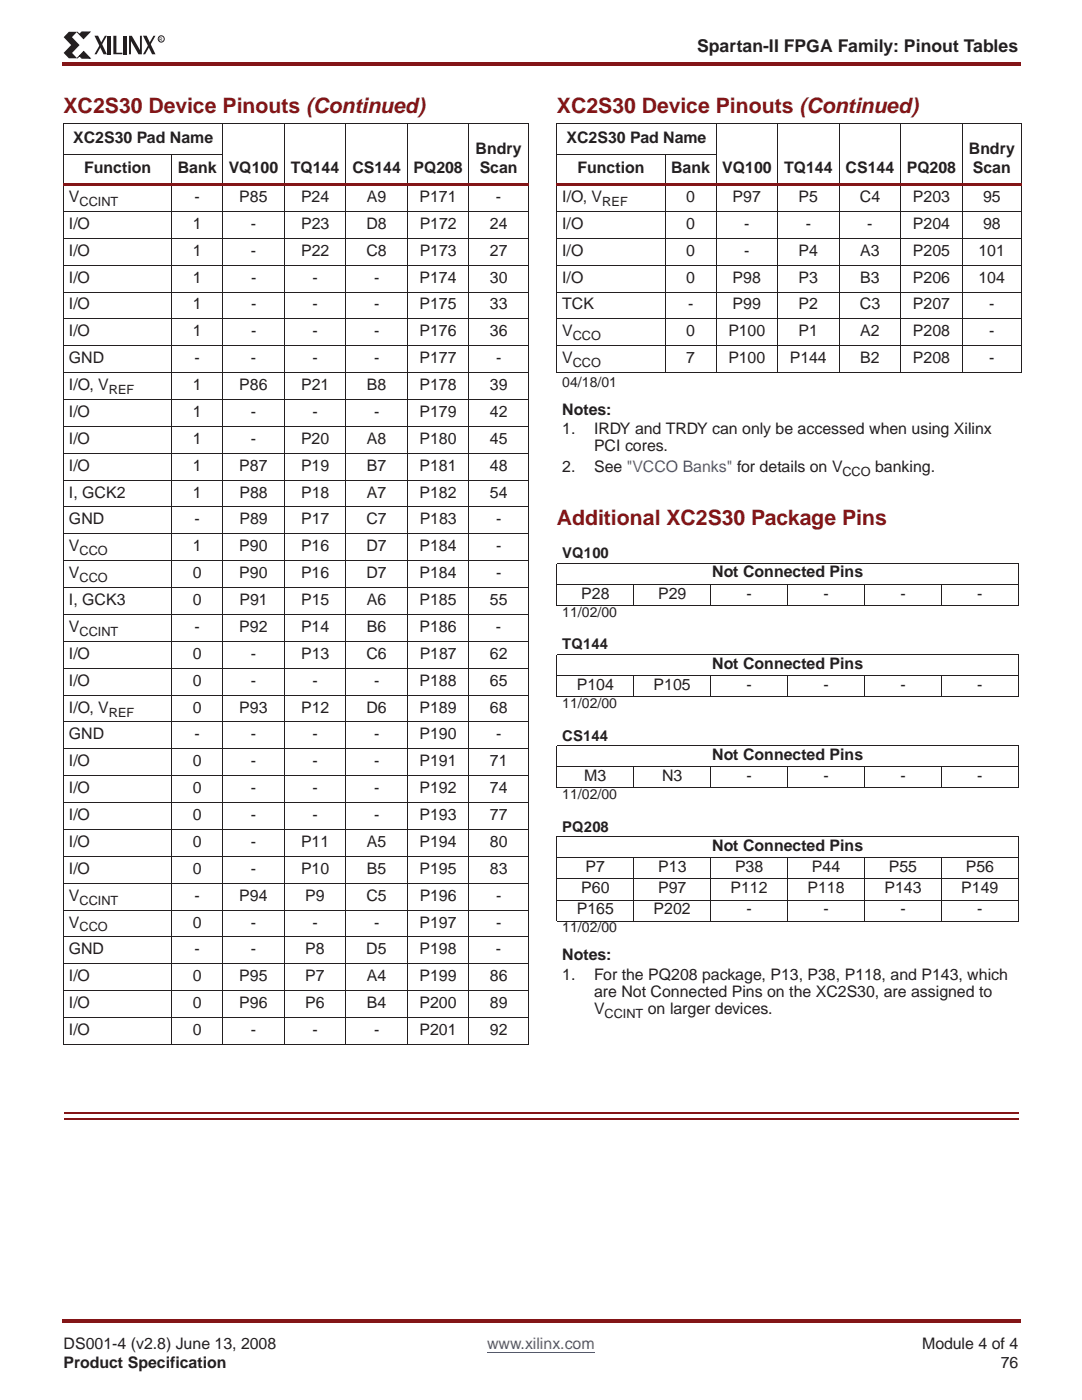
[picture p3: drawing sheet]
<svg xmlns="http://www.w3.org/2000/svg" width="216mm" height="279mm" viewBox="0 0 216 279" stroke-linecap="round" stroke-linejoin="round" font-family="sans-serif">
<path d="M12.4 12.4h191.1v.7h-191.1z" fill="#831517"/>
<path d="M12.7 267h190.5v7.1h-190.5z" fill="#fff"/>
<path d="M97.2 269.9h21.5" fill="none" stroke="#3553a4" stroke-width=".2"/>
<path d="M12.4 263.2h191.1v.7h-191.1z" fill="#831517"/>
<path d="M12.7 6.4h20.1v5.2h-20.1z" fill="#fff"/>
<g fill="#231f20">
<path d="M20.9 7.1h.4l-2 3.7h-.5z"/>
<path d="M18.8 7.1h.8l1.7 3.7h-.6z"/>
<path d="M21.5 7.1h.6v3.7h-.6z"/>
<path d="M22.6 7.1h.6v3.4h1.2v.3h-1.8z"/>
<path d="M24.7 7.1h.6v3.7h-.6z"/>
<path d="M25.7 7.1h.6l1.6 2.9v-2.9h.4v3.7h-.7l-1.5-2.6v2.6h-.4z"/>
<path d="M13.7 6.3h1.7l-1 1.1 1.5 1.6-1.5 1.6 1 1h-1.7l-1-1 1.5-1.6-1.5-1.6z"/>
<path d="M15.4 6.4l.5 .5 .4-.5h1.6l-1.2 1.3z"/>
</g>
<path d="M15.4 6.4l1.3 1.3 1.2-1.3h-1.6l-.4 .5" fill="none" stroke="#231f20" stroke-width=".2"/>
<path d="M16.7 10.3l1.3 1.3h-1.7l-.4-.5-.5 .5z" fill="#231f20"/>
<path d="M15.9 11.1l.4 .5h1.7l-1.3-1.3-1.3 1.3" fill="none" stroke="#231f20" stroke-width=".2"/>
<g fill="#231f20">
<path d="M30.6 7.1h.4l-2 3.7h-.5z"/>
<path d="M28.5 7.1h.8l1.7 3.7h-.7z"/>
</g>
<g fill="none" stroke="#231f20" stroke-width=".2">
<path d="M12.7 24.7h92.8M12.7 30.8h31.8M12.7 24.7v183.7M34.3 30.7v177.7M44.5 24.6v183.8M56.7 24.6v183.8M69 24.6v183.8M81.3 24.6v183.8M93.6 24.6v183.8M105.4 24.7v183.7"/>
<circle cx="32.2" cy="7.8" r=".62"/>
</g>
<path d="M12.7 222h190.5M12.7 223.4h190.5" fill="none" stroke="#831517" stroke-width=".34"/>
<path d="M12.7 36.6h92.8v.5h-92.8z" fill="#831517"/>
<g fill="none" stroke="#231f20" stroke-width=".2">
<path d="M111.1 24.7h92.8M111.1 30.8h31.8M111.1 24.7v49.6M132.7 30.7v43.7M142.9 24.6v49.8M155.2 24.6v49.8M167.4 24.6v49.8M179.7 24.6v49.8M192 24.6v49.8M203.8 24.7v49.6M12.7 42.2h92.8M12.7 47.5h92.8"/>
<path d="M12.7 52.9h92.8M12.7 58.3h92.8M12.7 63.6h92.8M12.7 69h92.8M12.7 74.4h92.8M12.7 79.7h92.8M12.7 85.1h92.8M12.7 90.5h92.8M12.7 95.8h92.8M12.7 101.2h92.8M12.7 106.6h92.8M12.7 111.9h92.8"/>
<path d="M12.7 117.3h92.8M12.7 122.6h92.8M12.7 128h92.8M12.7 133.4h92.8M12.7 138.7h92.8M12.7 144.1h92.8M12.7 149.4h92.8M12.7 154.8h92.8M12.7 160.1h92.8M12.7 165.5h92.8M12.7 170.9h92.8M12.7 176.2h92.8"/>
<path d="M12.7 181.6h92.8M12.7 187h92.8M12.7 192.3h92.8M12.7 197.7h92.8M12.7 203.1h92.8M12.7 208.4h92.8"/>
</g>
<path d="M111.1 36.6h92.8v.5h-92.8z" fill="#831517"/>
<g fill="none" stroke="#231f20" stroke-width=".2">
<path d="M111.1 42.2h92.8M111.1 47.5h92.8M111.1 52.9h92.8M111.1 58.3h92.8M111.1 63.6h92.8M111.1 69h92.8M111.1 74.4h92.8M111.1 112.4h92.1M111.1 116.7h92.1M111.1 112.5v8.4M126.5 116.6v4.3M141.8 116.6v4.3"/>
<path d="M157.2 116.6v4.3M172.5 116.6v4.3M187.9 116.6v4.3M203.2 112.5v8.4M111.1 120.9h92.1M111.1 130.6h92.1M111.1 134.8h92.1M111.1 139.1h92.1M111.1 130.6v8.4M126.5 134.8v4.3M141.8 134.8v4.3M157.2 134.8v4.3"/>
<path d="M172.5 134.8v4.3M187.9 134.8v4.3M203.2 130.6v8.4M111.1 148.8h92.1M111.1 153h92.1M111.1 157.2h92.1M111.1 148.8v8.4M126.5 153v4.3M141.8 153v4.3M157.2 153v4.3M172.5 153v4.3M187.9 153v4.3"/>
<path d="M203.2 148.8v8.4M111.1 166.9h92.1M111.1 171.2h92.1M111.1 175.4h92.1M111.1 179.6h92.1M111.1 167v16.8M126.5 171.1v12.8M141.8 171.1v12.8M157.2 171.1v12.8M172.5 171.1v12.8M187.9 171.1v12.8M203.2 167v16.8"/>
<path d="M111.1 183.9h92.1"/>
</g>
<g font-size="4.2" fill="#831517">
<text x="12.7" y="22.6">XC2S30 Device Pinouts (Continued)</text>
<text x="111.1" y="22.6">XC2S30 Device Pinouts (Continued)</text>
<text x="111.1" y="104.9">Additional XC2S30 Package Pins</text>
</g>
<text font-size="3.5" fill="#231f20" x="139.1" y="10.5">Spartan-II FPGA Family: Pinout Tables</text>
<g font-size="3.2" fill="#231f20">
<text x="14.6" y="28.5">XC2S30 Pad Name</text>
<text x="113" y="28.5">XC2S30 Pad Name</text>
<text x="16.8" y="34.6">Function</text>
<text x="35.5" y="34.6">Bank</text>
<text x="45.6" y="34.6">VQ100</text>
<text x="58" y="34.6">TQ144</text>
<text x="70.3" y="34.6">CS144</text>
<text x="82.5" y="34.6">PQ208</text>
<text x="94.9" y="30.7">Bndry</text>
<text x="95.7" y="34.6">Scan</text>
<text x="115.2" y="34.6">Function</text>
<text x="133.9" y="34.6">Bank</text>
<text x="144.1" y="34.6">VQ100</text>
<text x="156.5" y="34.6">TQ144</text>
<text x="168.7" y="34.6">CS144</text>
<text x="180.9" y="34.6">PQ208</text>
<text x="193.3" y="30.7">Bndry</text>
<text x="194.1" y="34.6">Scan</text>
<text x="13.8" y="40.3">V</text>
<text x="38.8" y="40.3">-</text>
<text x="47.8" y="40.3">P85</text>
<text x="60.1" y="40.3">P24</text>
<text x="73.2" y="40.3">A9</text>
<text x="83.7" y="40.3">P171</text>
<text x="99" y="40.3">-</text>
<text x="112.2" y="40.3">I/O, V</text>
<text x="136.9" y="40.3">0</text>
<text x="146.2" y="40.3">P97</text>
<text x="159.3" y="40.3">P5</text>
<text x="171.6" y="40.3">C4</text>
<text x="182.2" y="40.3">P203</text>
<text x="196.2" y="40.3">95</text>
<text x="13.8" y="45.7">I/O</text>
<text x="38.5" y="45.7">1</text>
<text x="50.1" y="45.7">-</text>
<text x="60.1" y="45.7">P23</text>
<text x="73.1" y="45.7">D8</text>
<text x="83.7" y="45.7">P172</text>
<text x="97.8" y="45.7">24</text>
<text x="112.2" y="45.7">I/O</text>
<text x="136.9" y="45.7">0</text>
<text x="148.5" y="45.7">-</text>
<text x="160.8" y="45.7">-</text>
<text x="173.1" y="45.7">-</text>
<text x="182.2" y="45.7">P204</text>
<text x="196.2" y="45.7">98</text>
<text x="13.8" y="51.1">I/O</text>
<text x="38.5" y="51.1">1</text>
<text x="50.1" y="51.1">-</text>
<text x="60.1" y="51.1">P22</text>
<text x="73.1" y="51.1">C8</text>
<text x="83.7" y="51.1">P173</text>
<text x="97.8" y="51.1">27</text>
<text x="112.2" y="51.1">I/O</text>
<text x="136.9" y="51.1">0</text>
<text x="148.5" y="51.1">-</text>
<text x="159.3" y="51.1">P4</text>
<text x="171.7" y="51.1">A3</text>
<text x="182.2" y="51.1">P205</text>
<text x="195.3" y="51.1">101</text>
<text x="13.8" y="56.4">I/O</text>
<text x="38.5" y="56.4">1</text>
<text x="50.1" y="56.4">-</text>
<text x="62.4" y="56.4">-</text>
<text x="74.6" y="56.4">-</text>
<text x="83.7" y="56.4">P174</text>
<text x="97.8" y="56.4">30</text>
<text x="112.2" y="56.4">I/O</text>
<text x="136.9" y="56.4">0</text>
<text x="146.2" y="56.4">P98</text>
<text x="159.3" y="56.4">P3</text>
<text x="171.7" y="56.4">B3</text>
<text x="182.2" y="56.4">P206</text>
<text x="195.3" y="56.4">104</text>
<text x="13.8" y="61.8">I/O</text>
<text x="38.5" y="61.8">1</text>
<text x="50.1" y="61.8">-</text>
<text x="62.4" y="61.8">-</text>
<text x="74.6" y="61.8">-</text>
<text x="83.7" y="61.8">P175</text>
<text x="97.8" y="61.8">33</text>
<text x="112.2" y="61.8">TCK</text>
<text x="137.3" y="61.8">-</text>
<text x="146.2" y="61.8">P99</text>
<text x="159.4" y="61.8">P2</text>
<text x="171.6" y="61.8">C3</text>
<text x="182.2" y="61.8">P207</text>
<text x="197.4" y="61.8">-</text>
<text x="13.8" y="67.1">I/O</text>
<text x="38.5" y="67.1">1</text>
<text x="50.1" y="67.1">-</text>
<text x="62.4" y="67.1">-</text>
<text x="74.6" y="67.1">-</text>
<text x="83.7" y="67.1">P176</text>
<text x="97.8" y="67.1">36</text>
<text x="112.2" y="67.1">V</text>
<text x="136.9" y="67.1">0</text>
<text x="145.3" y="67.1">P100</text>
<text x="159.3" y="67.1">P1</text>
<text x="171.7" y="67.1">A2</text>
<text x="182.2" y="67.1">P208</text>
<text x="197.4" y="67.1">-</text>
<text x="13.8" y="72.5">GND</text>
<text x="13.8" y="77.8">I/O, V</text>
<text x="38.5" y="77.9">1</text>
<text x="38.8" y="72.5">-</text>
<text x="47.8" y="77.9">P86</text>
<text x="50.1" y="72.5">-</text>
<text x="60.1" y="77.9">P21</text>
<text x="62.4" y="72.5">-</text>
<text x="73.2" y="77.9">B8</text>
<text x="74.6" y="72.5">-</text>
<text x="83.7" y="72.5">P177</text>
<text x="83.7" y="77.9">P178</text>
<text x="97.8" y="77.9">39</text>
<text x="99" y="72.5">-</text>
<text x="112.2" y="72.5">V</text>
<text x="136.9" y="72.5">7</text>
<text x="145.3" y="72.5">P100</text>
<text x="157.6" y="72.5">P144</text>
<text x="171.6" y="72.5">B2</text>
<text x="182.2" y="72.5">P208</text>
<text x="197.4" y="72.5">-</text>
<text x="13.8" y="83.2">I/O</text>
<text x="38.5" y="83.2">1</text>
<text x="50.1" y="83.2">-</text>
<text x="62.4" y="83.2">-</text>
<text x="74.6" y="83.2">-</text>
<text x="83.7" y="83.2">P179</text>
<text x="97.7" y="83.2">42</text>
<text x="112.2" y="82.8">Notes:</text>
<text x="13.8" y="88.6">I/O</text>
<text x="38.5" y="88.6">1</text>
<text x="50.1" y="88.6">-</text>
<text x="60.1" y="88.6">P20</text>
<text x="73.2" y="88.6">A8</text>
<text x="83.7" y="88.6">P180</text>
<text x="97.7" y="88.6">45</text>
<text x="112.2" y="86.7">1.</text>
<text x="118.5" y="86.7">IRDY and TRDY can only be accessed when using Xilinx</text>
<text x="13.8" y="93.9">I/O</text>
<text x="38.5" y="93.9">1</text>
<text x="47.8" y="93.9">P87</text>
<text x="60.1" y="93.9">P19</text>
<text x="73.2" y="93.9">B7</text>
<text x="83.7" y="93.9">P181</text>
<text x="97.7" y="93.9">48</text>
<text x="112.2" y="94.1">2.</text>
<text x="118.5" y="94.1">See &quot;VCCO Banks&quot; for details on V</text>
<text x="118.5" y="90">PCI cores.</text>
<text x="174.6" y="94.1">banking.</text>
<text x="13.8" y="99.3">I, GCK2</text>
<text x="38.5" y="99.3">1</text>
<text x="47.8" y="99.3">P88</text>
<text x="60.1" y="99.3">P18</text>
<text x="73.2" y="99.3">A7</text>
<text x="83.7" y="99.3">P182</text>
<text x="97.7" y="99.3">54</text>
<text x="13.8" y="104.6">GND</text>
<text x="38.8" y="104.6">-</text>
<text x="47.8" y="104.6">P89</text>
<text x="60.1" y="104.6">P17</text>
<text x="73.1" y="104.6">C7</text>
<text x="83.7" y="104.6">P183</text>
<text x="99" y="104.6">-</text>
<text x="13.8" y="110">V</text>
<text x="38.5" y="110">1</text>
<text x="47.8" y="110">P90</text>
<text x="60.1" y="110">P16</text>
<text x="73.1" y="110">D7</text>
<text x="83.7" y="110">P184</text>
<text x="99" y="110">-</text>
<text x="13.8" y="115.4">V</text>
<text x="38.5" y="115.4">0</text>
<text x="47.8" y="115.4">P90</text>
<text x="60.1" y="115.4">P16</text>
<text x="73.1" y="115.4">D7</text>
<text x="83.7" y="115.4">P184</text>
<text x="99" y="115.4">-</text>
<text x="116" y="119.5">P28</text>
<text x="131.3" y="119.5">P29</text>
<text x="142.1" y="115.2">Not Connected Pins</text>
<text x="149" y="119.5">-</text>
<text x="164.3" y="119.5">-</text>
<text x="179.7" y="119.5">-</text>
<text x="195" y="119.5">-</text>
<text x="13.8" y="120.7">I, GCK3</text>
<text x="38.5" y="120.7">0</text>
<text x="47.8" y="120.7">P91</text>
<text x="60.1" y="120.7">P15</text>
<text x="73.2" y="120.7">A6</text>
<text x="83.7" y="120.7">P185</text>
<text x="97.7" y="120.7">55</text>
<text x="13.8" y="126.1">V</text>
<text x="13.8" y="131.5">I/O</text>
<text x="38.5" y="131.5">0</text>
<text x="38.8" y="126.1">-</text>
<text x="47.8" y="126.1">P92</text>
<text x="50.1" y="131.5">-</text>
<text x="60.1" y="126.1">P14</text>
<text x="60.1" y="131.5">P13</text>
<text x="73.1" y="131.5">C6</text>
<text x="73.2" y="126.1">B6</text>
<text x="83.7" y="126.1">P186</text>
<text x="83.7" y="131.5">P187</text>
<text x="97.8" y="131.5">62</text>
<text x="99" y="126.1">-</text>
<text x="13.8" y="136.8">I/O</text>
<text x="38.5" y="136.8">0</text>
<text x="50.1" y="136.8">-</text>
<text x="62.4" y="136.8">-</text>
<text x="74.6" y="136.8">-</text>
<text x="83.7" y="136.8">P188</text>
<text x="97.8" y="136.8">65</text>
<text x="115.1" y="137.7">P104</text>
<text x="130.4" y="137.7">P105</text>
<text x="142.1" y="133.4">Not Connected Pins</text>
<text x="149" y="137.7">-</text>
<text x="164.3" y="137.7">-</text>
<text x="179.7" y="137.7">-</text>
<text x="195" y="137.7">-</text>
<text x="13.8" y="142.2">I/O, V</text>
<text x="38.5" y="142.2">0</text>
<text x="47.8" y="142.2">P93</text>
<text x="60.1" y="142.2">P12</text>
<text x="73.1" y="142.2">D6</text>
<text x="83.7" y="142.2">P189</text>
<text x="97.8" y="142.2">68</text>
<text x="13.8" y="147.6">GND</text>
<text x="38.8" y="147.6">-</text>
<text x="50.1" y="147.6">-</text>
<text x="62.4" y="147.6">-</text>
<text x="74.6" y="147.6">-</text>
<text x="83.7" y="147.6">P190</text>
<text x="99" y="147.6">-</text>
<text x="13.8" y="152.9">I/O</text>
<text x="38.5" y="152.9">0</text>
<text x="50.1" y="152.9">-</text>
<text x="62.4" y="152.9">-</text>
<text x="74.6" y="152.9">-</text>
<text x="83.7" y="152.9">P191</text>
<text x="97.7" y="152.9">71</text>
<text x="116.6" y="155.8">M3</text>
<text x="132.1" y="155.8">N3</text>
<text x="142.1" y="151.6">Not Connected Pins</text>
<text x="149" y="155.8">-</text>
<text x="164.3" y="155.8">-</text>
<text x="179.7" y="155.8">-</text>
<text x="195" y="155.8">-</text>
<text x="13.8" y="158.3">I/O</text>
<text x="38.5" y="158.3">0</text>
<text x="50.1" y="158.3">-</text>
<text x="62.4" y="158.3">-</text>
<text x="74.6" y="158.3">-</text>
<text x="83.7" y="158.3">P192</text>
<text x="97.7" y="158.3">74</text>
<text x="13.8" y="163.7">I/O</text>
<text x="38.5" y="163.7">0</text>
<text x="50.1" y="163.7">-</text>
<text x="62.4" y="163.7">-</text>
<text x="74.6" y="163.7">-</text>
<text x="83.7" y="163.7">P193</text>
<text x="97.7" y="163.7">77</text>
<text x="13.8" y="169">I/O</text>
<text x="38.5" y="169">0</text>
<text x="50.1" y="169">-</text>
<text x="60.1" y="169">P11</text>
<text x="73.2" y="169">A5</text>
<text x="83.7" y="169">P194</text>
<text x="97.7" y="169">80</text>
<text x="116.8" y="174">P7</text>
<text x="131.3" y="174">P13</text>
<text x="142.1" y="169.8">Not Connected Pins</text>
<text x="146.7" y="174">P38</text>
<text x="162" y="174">P44</text>
<text x="177.4" y="174">P55</text>
<text x="192.7" y="174">P56</text>
<text x="13.8" y="174.4">I/O</text>
<text x="13.8" y="179.7">V</text>
<text x="38.5" y="174.4">0</text>
<text x="38.8" y="179.7">-</text>
<text x="47.8" y="179.7">P94</text>
<text x="50.1" y="174.4">-</text>
<text x="60.1" y="174.4">P10</text>
<text x="60.9" y="179.7">P9</text>
<text x="73.1" y="179.7">C5</text>
<text x="73.2" y="174.4">B5</text>
<text x="83.7" y="174.4">P195</text>
<text x="83.7" y="179.7">P196</text>
<text x="97.7" y="174.4">83</text>
<text x="99" y="179.7">-</text>
<text x="116" y="178.2">P60</text>
<text x="131.3" y="178.2">P97</text>
<text x="145.8" y="178.2">P112</text>
<text x="161.1" y="178.2">P118</text>
<text x="176.5" y="178.2">P143</text>
<text x="191.8" y="178.2">P149</text>
<text x="13.8" y="185.1">V</text>
<text x="38.5" y="185.1">0</text>
<text x="50.1" y="185.1">-</text>
<text x="62.4" y="185.1">-</text>
<text x="74.6" y="185.1">-</text>
<text x="83.7" y="185.1">P197</text>
<text x="99" y="185.1">-</text>
<text x="115.1" y="182.5">P165</text>
<text x="130.4" y="182.5">P202</text>
<text x="149" y="182.5">-</text>
<text x="164.3" y="182.5">-</text>
<text x="179.7" y="182.5">-</text>
<text x="195" y="182.5">-</text>
<text x="13.8" y="190.5">GND</text>
<text x="38.8" y="190.5">-</text>
<text x="50.1" y="190.5">-</text>
<text x="60.9" y="190.5">P8</text>
<text x="73.1" y="190.5">D5</text>
<text x="83.7" y="190.5">P198</text>
<text x="99" y="190.5">-</text>
<text x="112.2" y="191.6">Notes:</text>
<text x="13.8" y="195.8">I/O</text>
<text x="38.5" y="195.8">0</text>
<text x="47.8" y="195.8">P95</text>
<text x="60.9" y="195.8">P7</text>
<text x="73.2" y="195.8">A4</text>
<text x="83.7" y="195.8">P199</text>
<text x="97.7" y="195.8">86</text>
<text x="112.2" y="195.5">1.</text>
<text x="118.5" y="195.5">For the PQ208 package, P13, P38, P118, and P143, which</text>
<text x="13.8" y="201.2">I/O</text>
<text x="38.5" y="201.2">0</text>
<text x="47.8" y="201.2">P96</text>
<text x="60.9" y="201.2">P6</text>
<text x="73.2" y="201.2">B4</text>
<text x="83.7" y="201.2">P200</text>
<text x="97.7" y="201.2">89</text>
<text x="118.5" y="198.9">are Not Connected Pins on the XC2S30, are assigned to</text>
<text x="118.5" y="202.3">V</text>
<text x="129.3" y="202.3">on larger devices.</text>
<text x="13.8" y="206.5">I/O</text>
<text x="38.5" y="206.5">0</text>
<text x="50.1" y="206.5">-</text>
<text x="62.4" y="206.5">-</text>
<text x="74.6" y="206.5">-</text>
<text x="83.7" y="206.5">P201</text>
<text x="97.7" y="206.5">92</text>
<text x="12.7" y="269.2">DS001-4 (v2.8) June 13, 2008</text>
<text x="184" y="269.2">Module 4 of 4</text>
<text x="12.7" y="273.1">Product Specification</text>
<text x="199.7" y="273.1">76</text>
</g>
<text font-size="3.2" fill="#3553a4" x="97.2" y="269.2">www.xilinx.com</text>
<g font-size="3" fill="#231f20">
<text x="112.2" y="111.4">VQ100</text>
<text x="112.2" y="129.6">TQ144</text>
<text x="112.2" y="147.8">CS144</text>
<text x="112.2" y="165.9">PQ208</text>
</g>
<g font-size="2.8" fill="#231f20">
<text x="112.2" y="77.3">04/18/01</text>
<text x="112.2" y="123.1">11/02/00</text>
<text x="112.2" y="141.3">11/02/00</text>
<text x="112.2" y="159.5">11/02/00</text>
<text x="112.2" y="186.1">11/02/00</text>
</g>
<g font-size="2.5" fill="#231f20">
<text x="15.9" y="41.1">CCINT</text>
<text x="120.2" y="41.1">REF</text>
<text x="114.3" y="67.9">CCO</text>
<text x="114.3" y="73.3">CCO</text>
<text x="21.7" y="78.7">REF</text>
<text x="168.1" y="95">CCO</text>
<text x="15.9" y="110.8">CCO</text>
<text x="15.9" y="116.2">CCO</text>
<text x="15.9" y="126.9">CCINT</text>
<text x="21.7" y="143">REF</text>
<text x="15.9" y="180.6">CCINT</text>
<text x="15.9" y="185.9">CCO</text>
<text x="120.7" y="203.1">CCINT</text>
</g>
<text font-size="1" fill="#231f20" x="31.8" y="8.1">R</text>
</svg>
